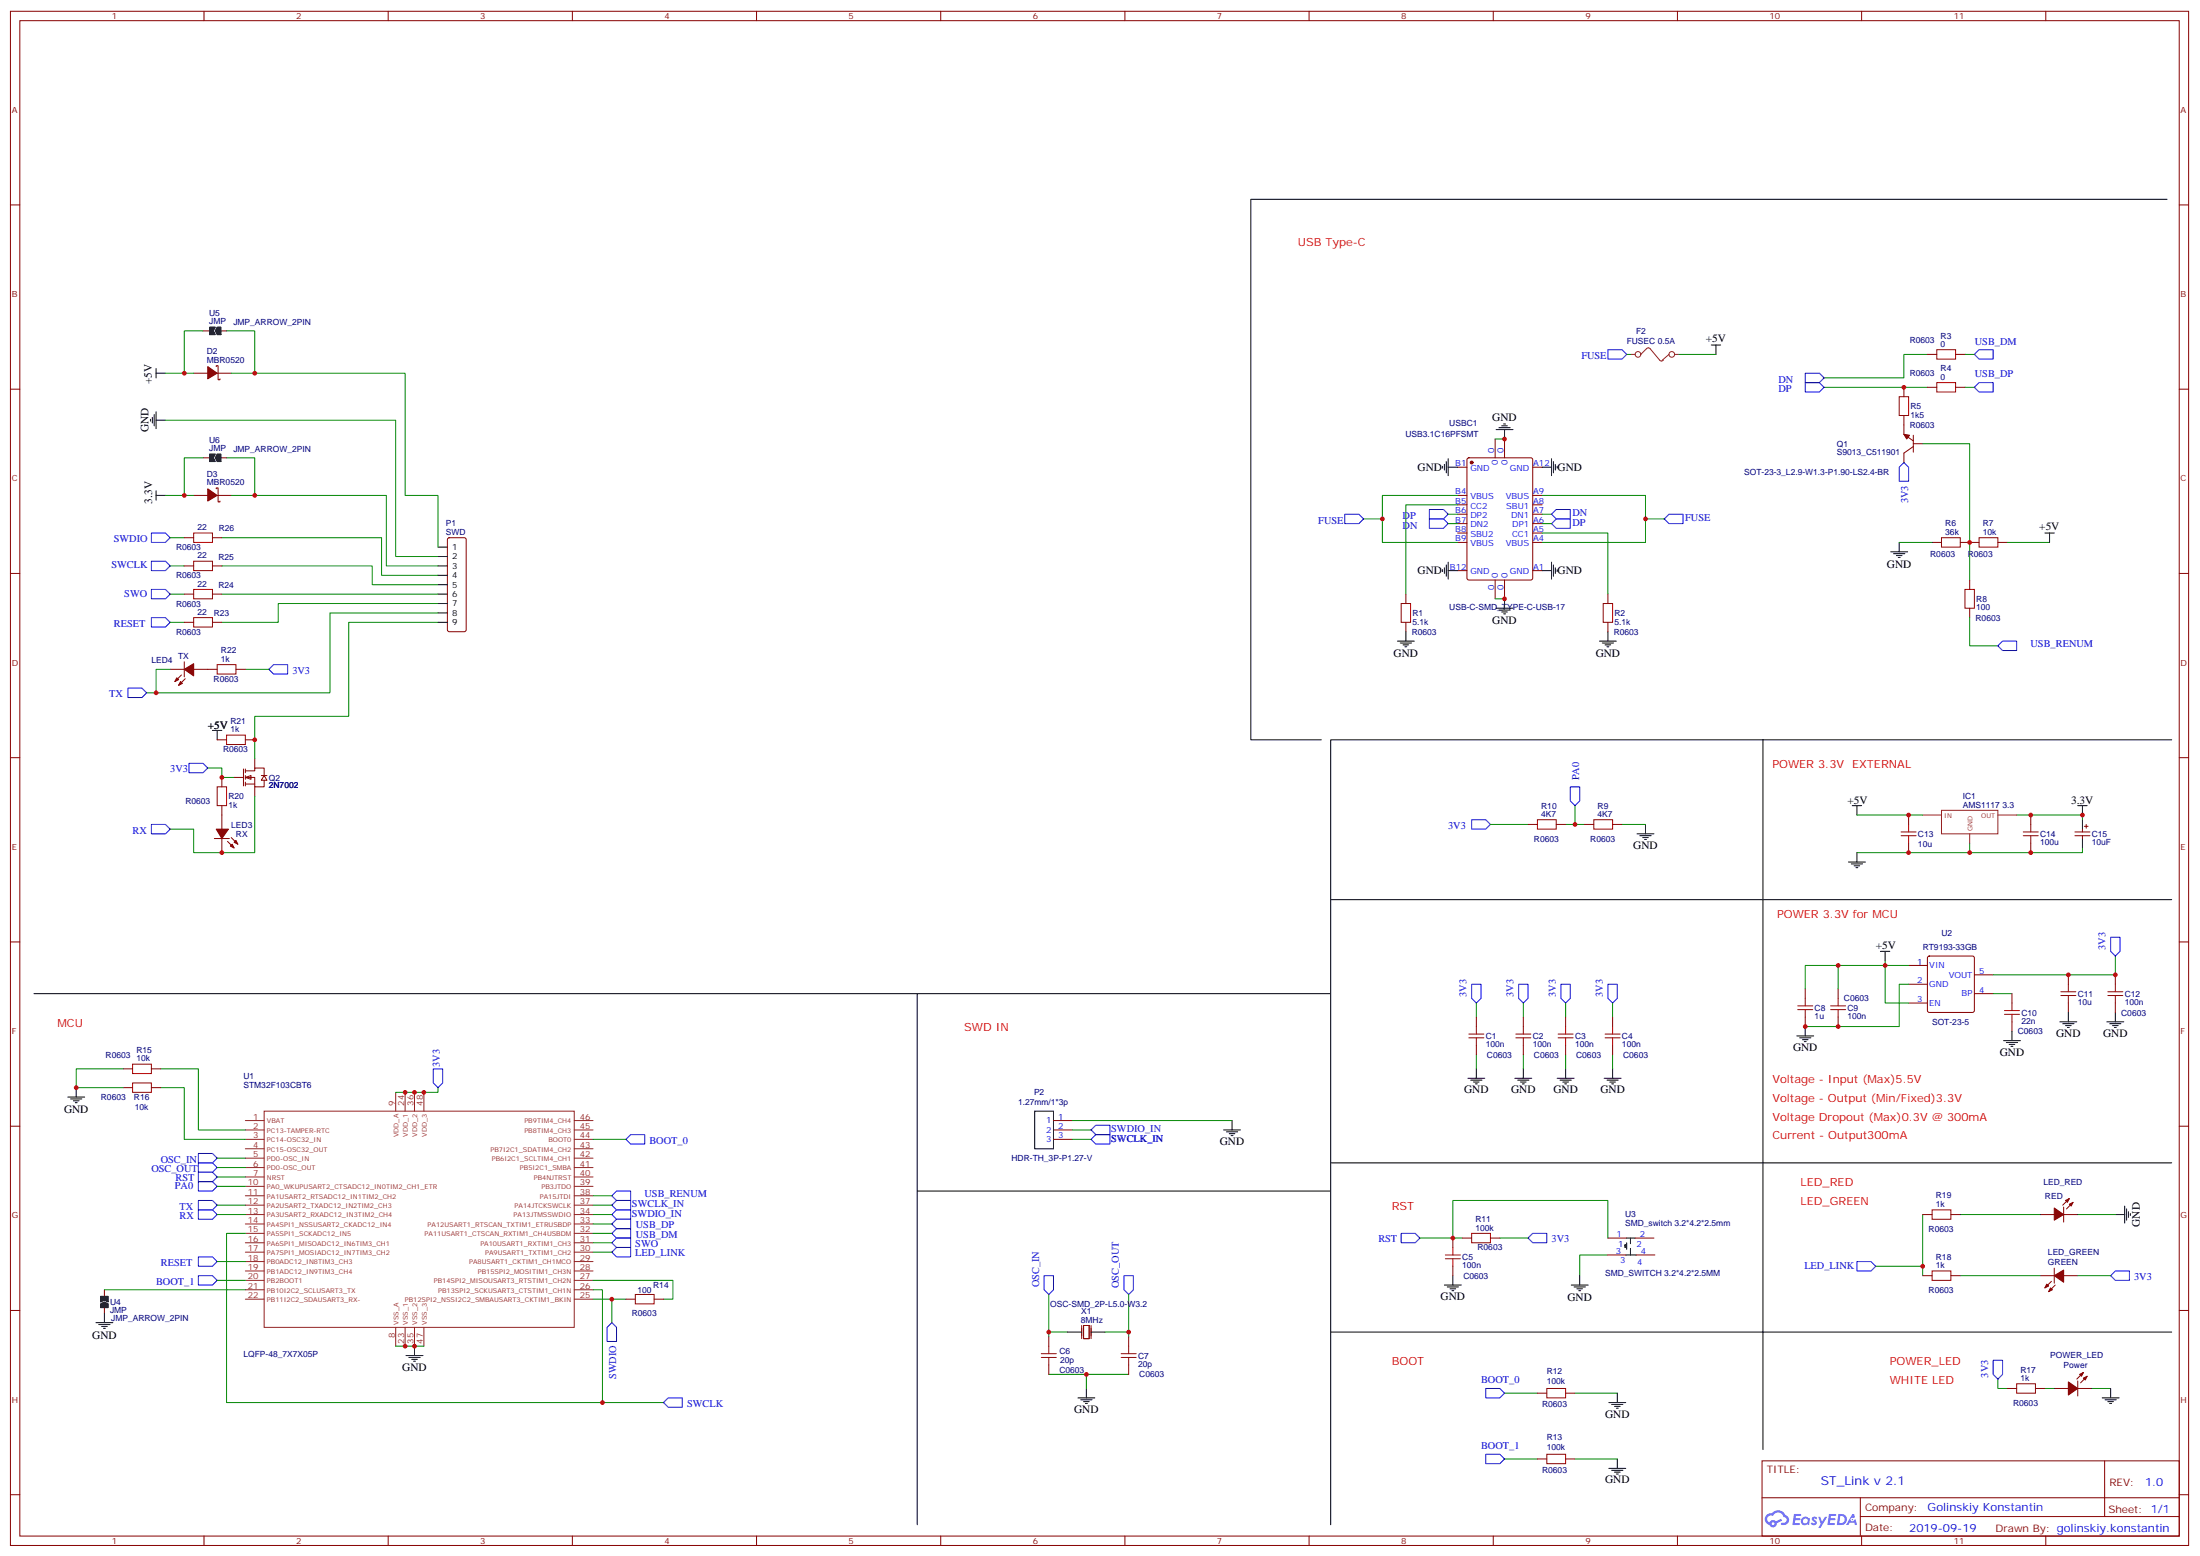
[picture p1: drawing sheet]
<svg xmlns="http://www.w3.org/2000/svg" width="826mm" height="584mm" viewBox="0 0 826 584" stroke-linecap="round" stroke-linejoin="round" font-family="sans-serif">
<g fill="none" stroke="#870000" stroke-width=".38">
<path d="M3.9 4.2h817.8v575.8h-817.8zM7.4 7.8h810.7v568.6h-810.7zM76.6 4.2v3.6M145.7 4.2v3.6M214.9 4.2v3.6M284 4.2v3.6M353.2 4.2v3.6M422.3 4.2v3.6M491.5 4.2v3.6M560.6 4.2v3.6M629.7 4.2v3.6M698.9 4.2v3.6"/>
<path d="M768 4.2v3.6M3.9 76.9h3.5M818.1 76.9h3.6M3.9 146h3.5M818.1 146h3.6M3.9 215.2h3.5M818.1 215.2h3.6M3.9 284.3h3.5M818.1 284.3h3.6M3.9 353.5h3.5M818.1 353.5h3.6M3.9 422.6h3.5"/>
<path d="M818.1 422.6h3.6M3.9 491.8h3.5M818.1 491.8h3.6M661.5 548.2h156.6v28.2h-156.6zM790.1 548.2v20.9M3.9 560.9h3.5M76.6 576.4v3.6M145.7 576.4v3.6M214.9 576.4v3.6M284 576.4v3.6M353.2 576.4v3.6M422.3 576.4v3.6"/>
<path d="M491.5 576.4v3.6M560.6 576.4v3.6M629.7 576.4v3.6M661.5 562.1h156.5M698.4 569.1h119.6M698.4 562.1v14.1M698.9 576.4v3.6M768 576.4v3.6M818.1 560.9h3.6"/>
</g>
<g fill="#5487ff">
<path d="M680.5 569.4a1.22 1.22 0 0 1 1.7 .3l-.4 .5a.47 .47 0 0 0-.3-.4 .47 .47 0 0 0-.5 .2l.1 .3a1.14 1.14 0 0 1 .8 1.7 1.14 1.14 0 0 1-1.9 0l-.2-.2 .5-.5 .7 .4a.29 .29 0 0 0 .3-.3 .29 .29 0 0 0-.2-.3l-.2-.1a.95 .95 0 0 1-.4-1.6z"/>
<path d="M673.5 568.1l2.7 .2-.2 .5-1.8 .1-.1 .8h1.5l.3 .4-.4 .4h-1.5l-.2 1.1h1.7v.6l-2.6 .1z"/>
<path d="M686.6 568.1l2.7 .2-.1 .5-1.8 .1-.2 .8h1.6l.3 .4-.4 .4h-1.6l-.1 1.1h1.7v.6l-2.7 .1z"/>
<path d="M695.4 568.2h.7l.3 1.2-.6 .3a.69 .69 0 0 0-1 .3 .69 .69 0 0 0 .4 1 .69 .69 0 0 0 .9-.7l.5-.2 .6 2.2h-.8l-.3-.9h-1.7l-.5 .9h-.8z"/>
<path d="M682.6 569.2h.8l.6 1.8 1.1-1.8h.9l-2.6 4.2h-.8l.9-1.5z"/>
<path d="M690.2 568.2l-.6 4.1h1.3a2.11 2.11 0 0 0 2.5-2.1 2.11 2.11 0 0 0-2.5-2zM690.9 568.9a1.43 1.43 0 0 1 1.6 1.6 1.43 1.43 0 0 1-2 1.1z"/>
<path d="M676.5 569.8a1.54 1.54 0 0 0-.1 2.1 1.54 1.54 0 0 0 2.1 .2l.7 .2 .3-2.3-.6-.3a1.5 1.5 0 0 0-2.4 .1zM676.7 570.8a.95 .95 0 0 1 1.9 0 .95 .95 0 0 1-1.9 0z"/>
<path d="M663.2 568.5a2.18 2.18 0 0 0 1.1 3.7 1.44 1.44 0 0 0 1.6 1 1.44 1.44 0 0 0 1.2-1.5l2-1-.5-.8-1.9 1a1.47 1.47 0 0 0-2.4 .4 1.39 1.39 0 0 1-.7-1.9 1.39 1.39 0 0 1 2-.5 2.12 2.12 0 0 1 2.2-1.3 2.12 2.12 0 0 1 1.8 1.7 1.14 1.14 0 0 1 1.1 1.4 1.14 1.14 0 0 1-1.6 .8 .43 .43 0 0 0-.5 .3 .43 .43 0 0 0 .4 .5 1.98 1.98 0 0 0 2.5-1.2 1.98 1.98 0 0 0-1.2-2.5 3.1 3.1 0 0 0-5.3-.7l-.9 .1zM665.1 571.8a.55 .55 0 0 1 1.1 0 .55 .55 0 0 1-1.1 0z"/>
<circle cx="695.4" cy="570.2" r=".26"/>
</g>
<g fill="none" stroke="#8c2424" stroke-width=".38">
<path d="M721.8 305.9h7.1M728.9 304.1h21.1v8.8h-21.1zM739.5 312.9v3.5M750 305.9h7.1M99.2 417h116.4v81.1h-116.4zM148.6 409.9v7.1M152.1 409.9v7.1M155.6 409.9v7.1M159.1 409.9v7.1M92.1 420.5h7.1M92.1 424h7.1M92.1 427.6h7.1"/>
<path d="M92.1 431.1h7.1M92.1 434.6h7.1M92.1 438.1h7.1M215.6 420.5h7M215.6 424h7M215.6 427.6h7M215.6 431.1h7M215.6 434.6h7M215.6 438.1h7M92.1 441.7h7.1M92.1 445.2h7.1M92.1 448.7h7.1"/>
<path d="M92.1 452.3h7.1M92.1 455.8h7.1M92.1 459.3h7.1M215.6 441.7h7M215.6 445.2h7M215.6 448.7h7M215.6 452.3h7M215.6 455.8h7M215.6 459.3h7M92.1 469.9h7.1M92.1 466.4h7.1M92.1 462.8h7.1"/>
<path d="M92.1 473.4h7.1M92.1 477h7.1M215.6 469.9h7M215.6 466.4h7M215.6 462.8h7M215.6 473.4h7M215.6 477h7M92.1 480.5h7.1M92.1 484h7.1M92.1 487.5h7.1M148.6 498.1v7.1M152.1 498.1v7.1"/>
<path d="M155.6 498.1v7.1M159.1 498.1v7.1M215.6 480.5h7M215.6 484h7M215.6 487.5h7"/>
</g>
<g fill="none" stroke="#870000" stroke-width=".38">
<path d="M716.5 305.9v3.5M716.5 316.4v3.6M762.4 305.9v3.5M762.4 316.4v3.6M779 312.2h5.6M779 313.6h5.6M781.8 311.1v1.1M781.8 313.6v1.1M782.5 310.1h1.4M783.2 309.4v1.4M723.8 359l.5-.2h16.2l.5 .2 .2 .5v19.7l-.2 .5-.5 .2h-16.2l-.5-.2-.2-.5v-19.7zM716.5 362.3h7.1"/>
<path d="M716.5 369.4h7.1M716.5 376.4h7.1M741.2 372.9h7.1M741.2 365.8h7.1M780 518.2v5.7M782.1 515.1l-2.4 2.4M783.6 516.5l-2.5 2.4M771.2 521.1h5.3M780 521.1h5.3"/>
</g>
<g fill="#870000" stroke="#870000" stroke-width=".38">
<path d="M782.1 517.2l1.5-.7-.8 1.4z"/>
<path d="M780.7 515.8l1.4-.7-.7 1.4z"/>
<path d="M776.5 518.6l3.5 2.5-3.5 2.4z"/>
</g>
<path d="M739.5 316.4v3.6M757.1 305.9h24.7v1.7M781.8 318.2v1.8h-84.7M750 517.5v3.6h3.6M767.7 521.1h3.5M785.3 521.1h7.1" fill="none" stroke="#008700" stroke-width=".38"/>
<g fill="none" stroke="#000" stroke-width=".38">
<path d="M695.4 302.3h3.5M697.1 302.3v3.6M697.1 320v3.5M780 302.3h3.6M781.8 302.3v3.6M781.8 307.6v3.5M781.8 314.7v3.5M693.9 323.5h6.4M695 324.2h4.2M696.1 324.9h2.1M696.8 325.6h.7M789.2 524.6h6.3"/>
<path d="M790.3 525.3h4.2M791.3 526h2.1M792 526.7h.7M792.4 521.1v3.5"/>
</g>
<path d="M713.7 313.6h5.6M713.7 312.2h5.6M716.5 309.4v2.8M716.5 313.6v2.8M759.6 313.6h5.6M759.6 312.2h5.6M762.4 309.4v2.8M762.4 313.6v2.8" fill="none" stroke="#a10000" stroke-width=".38"/>
<g fill="#fff" stroke="#870000" stroke-width=".38">
<path d="M92.1 291.7l2.1-.7v1.5z"/>
<path d="M99.2 291l1 1.8h-2.1z"/>
</g>
<g fill="none" stroke="#870000" stroke-width=".38">
<path d="M76.2 124.2h3.6M81.2 137.6v-.4h.7v5.3h.7v-.3M81.5 124.2h3.6M723.6 133h3.5M734.2 133h3.5M72.7 140.1h5.3M81.5 140.1h5.3M714.8 145.3v3.6M714.8 155.9v7.1l3.5 2.5M723.6 145.3h3.5M734.2 145.3h3.5M76.2 171.8h3.6"/>
<path d="M81.5 171.8h3.6M547.2 175.3h3.5M551 172l.4-.2h23.3l.7 .4v44.8l-.4 .6-23.6 .1-.6-.5-.1-44.7zM561.3 164.7v7.1M564.8 164.7v7.1M575.4 175.3h3.5M718.3 167.6l-3.5 2.4v3.6M718.3 166.5h3.5M718.3 163.3v6.4M72.7 185.9h5.3M81.2 183.4v-.3h.7v5.3h.7v-.4M81.5 185.9h5.3"/>
<path d="M547.2 185.9h3.5M547.2 189.4h3.5M547.2 193h3.5M547.2 196.5h3.5M575.4 185.9h3.5M575.4 189.4h3.5M575.4 193h3.5M575.4 196.5h3.5M69.2 201.8h3.5M69.2 212.4h3.5M79.8 201.8h3.5M79.8 212.4h3.5"/>
<path d="M168.2 202l.5-.2h5.6l.5 .2 .2 .5v33.9l-.7 .7h-5.6l-.7-.7v-33.9zM547.2 200h3.5M547.2 203.6h3.5M547.2 214.1h3.5M561.3 217.7v7M564.8 217.7v7M575.4 200h3.5M575.4 203.6h3.5M575.4 214.1h3.5M725.3 203.6h3.6M735.9 203.6h7.1M739.5 217.7v3.5"/>
<path d="M750 203.6h3.6M69.2 233.5h3.5M69.2 223h3.5M79.8 233.5h3.5M79.8 223h3.5M527.8 223v3.5M527.8 233.5v3.6M603.6 223v3.5M603.6 233.5v3.6M739.5 228.2v3.6M63.9 251.2h5.3M68.1 253.3l-2.4 2.5"/>
<path d="M69.2 248.4v5.6M69.5 254.7l-2.4 2.5M72.7 251.2h8.8M88.6 251.2h3.5M81.5 277.6h3.6M92.1 277.6h3.5M83.3 291.7v3.6M87.9 291.7h3.5M91.4 288.6v6.3M92.1 289.3h3.5v-1.1h3.6v2.8M92.1 291.7h3.5v3.6h3.6v-2.5M92.1 294.2h3.5"/>
<path d="M92.1 288.6v1.4M92.1 291v1.5M92.1 293.5v1.4M95.6 284.7v3.5M95.6 295.3v3.5M98.1 291h2.1M80.5 314.7h5.6M83.3 302.3v8.8M83.3 314.7v5.3M85.4 315.7l2.5 2.5M86.8 314.3l2.5 2.5M573.7 309.4h3.5"/>
<path d="M584.2 309.4h3.6M594.8 309.4h3.5M605.4 309.4h3.5M677.7 371.1v3.5M690.1 371.1v3.5M755.3 372.9v3.5M776.5 365.8v3.6M776.5 376.4v3.5M794.1 365.8v3.6M794.1 376.4v3.5M554.2 381.7v3.5M554.2 392.3v3.5"/>
<path d="M571.9 381.7v3.5M571.9 392.3v3.5M587.8 381.7v3.5M587.8 392.3v3.5M605.4 381.7v3.5M605.4 392.3v3.5M677.7 381.7v3.5M690.1 381.7v3.5M755.3 383.5v3.5M46.2 401.1h3.6M46.2 408.2h3.6M56.8 401.1h3.6"/>
<path d="M56.8 408.2h3.6M395.5 420.5h7.1M395.5 424h7.1M395.5 427.6h7.1M721.8 455.8h3.5M732.4 455.8h3.5M765.9 455.8h5.3M774.7 455.8h5.3M774.7 453v5.6M776.9 449.8l-2.5 2.5M778.3 451.2l-2.5 2.5M545.4 464.6v3.5"/>
<path d="M545.4 475.2v3.5M549 464.6h3.5M559.5 464.6h3.6M603.3 471h7M603.6 464.6h7.1M613.9 464.6h7M614.2 471h7.1M721.8 478.7h3.5M732.4 478.7h3.5M765.9 478.7h5.3M771.2 475.9v5.6M774.7 478.7h5.3"/>
<path d="M39.2 484v3.5M39.2 489.3v3.5M235 487.5h3.5M245.6 487.5h3.5M770.1 480.8l-2.4 2.5M771.6 482.2l-2.5 2.5M393.7 501.6v3.6M393.7 512.2v3.6M423.7 501.6v3.6M423.7 512.2v3.6M577.2 522.8h3.5M587.8 522.8h3.5"/>
<path d="M753.6 521.1h3.5M764.2 521.1h3.5M577.2 547.5h3.5M587.8 547.5h3.5"/>
</g>
<g fill="none" stroke="#000" stroke-width=".38">
<path d="M813.5 74.8h-343.9v202.8h26.4M58.6 138.3v3.5M642.4 129.5h3.6M644.2 129.5v3.5M56.5 157.3v.7M57.2 156.6v2.1M57.9 155.6v4.2M58.6 154.5v6.4M58.6 157.7h3.5M58.6 140.1h3.5M563.8 159.8h2.1M564.5 159.1h.7"/>
<path d="M541.5 175v.7M542.3 174.3v2.1M543 173.2v4.2M543.7 175.3h3.5M543.7 172.2v6.3M561.7 161.2h6.3M562.7 160.5h4.2M564.8 161.2v3.5M578.9 175.3h3.6M582.5 172.2v6.3M583.2 173.2v4.2M583.9 174.3v2.1"/>
<path d="M584.6 175v.7M58.6 185.9h3.5M58.6 184.1v3.6M164.4 205.3h3.6M164.4 208.8h3.6M164.4 212.4h3.6M164.4 215.9h3.6M164.4 219.4h3.6M541.5 213.8v.7M542.3 213.1v2.1M543 212v4.3M543.7 214.1h3.5"/>
<path d="M543.7 211v6.3M578.9 214.1h3.6M582.5 211v6.3M583.2 212v4.3M583.9 213.1v2.1M584.6 213.8v.7M709.8 207.1h6.4M710.9 207.8h4.2M711.9 208.5h2.2M712.6 209.2h.8M713 203.6v3.5M767.7 200h3.5"/>
<path d="M769.4 200v3.6M164.4 223h3.6M164.4 226.5h3.6M164.4 230h3.6M164.4 233.5h3.6M527.8 237.1v3.5M561.7 228.2h6.3M562.7 229h4.2M563.8 229.7h2.1M564.5 230.4h.7M564.8 224.7v3.5M603.6 237.1v3.5"/>
<path d="M524.6 240.6h6.4M525.7 241.3h4.2M526.7 242h2.1M527.4 242.7h.7M600.5 240.6h6.3M601.5 241.3h4.3M602.6 242h2.1M603.3 242.7h.7M79.8 274.1h3.5M81.5 274.1v3.5M661.8 277.6h-162.2v294.6M661.8 277.6h153.5"/>
<path d="M661.8 277.6v266.4M614.6 312.9h6.3M615.6 313.6h4.3M616.7 314.3h2.1M617.4 315h.7M617.7 309.4v3.5M499.6 337.6h315.7M705.9 357h3.6M707.7 357v3.5M12.7 372.9h486.9M344.3 372.9v199.3M776.5 379.9v3.6"/>
<path d="M794.1 379.9v3.6M674.5 388.8h6.4M675.6 389.5h4.2M676.7 390.2h2.1M677.4 390.9h.7M677.7 385.2v3.6M752.2 390.5h6.3M753.2 391.2h4.2M754.3 391.9h2.1M755 392.6h.7M755.3 387v3.5M773.3 383.5h6.4"/>
<path d="M774.4 384.2h4.2M775.4 384.9h2.2M776.1 385.6h.8M791 383.5h6.3M792 384.2h4.3M793.1 384.9h2.1M793.8 385.6h.7M25.4 411.7h6.4M26.5 412.4h4.2M27.6 413.1h2.1M28.3 413.8h.7M28.6 408.2v3.5"/>
<path d="M388.4 417h7.1v14.1h-7.1zM551.1 404.6h6.3M552.1 405.3h4.3M553.2 406h2.1M553.9 406.8h.7M554.2 401.1v3.5M568.7 404.6h6.4M569.8 405.3h4.2M570.8 406h2.1M571.5 406.8h.7M571.9 401.1v3.5M584.6 404.6h6.3"/>
<path d="M585.6 405.3h4.3M586.7 406h2.1M587.4 406.8h.7M587.8 401.1v3.5M602.2 404.6h6.4M603.3 405.3h4.2M604.3 406h2.2M605 406.8h.8M605.4 401.1v3.5M459.4 424h6.3M460.4 424.7h4.2M461.5 425.4h2.1"/>
<path d="M462.2 426.2h.7M462.5 420.5v3.5M499.6 436.4h315.7M344.3 447h155.3M794.1 455.8h3.6M797.7 452.6v6.4M798.4 453.7v4.2M799.1 454.7v2.1M799.8 455.4v.7M545.4 478.7v3.5M593.1 478.7v3.5M610 467.4h.3"/>
<path d="M610.3 467.4h.4l-.4 .7zM610.3 471h3.9M610.7 467.1h-.7v1h.7M610.7 466.4v2.4M610.7 464.6h3.2M612.1 464.6v2.1M612.1 468.5v2.5M36 496.4h6.4M37.1 497.1h4.2M38.1 497.8h2.2M38.8 498.5h.7M39.2 492.8v3.6"/>
<path d="M400.8 499.9h5.3M409.6 499.9h5.3M499.6 499.9h315.7M542.3 482.2h6.3M543.3 483h4.2M544.4 483.7h2.1M545.1 484.4h.7M589.9 482.2h6.3M590.9 483h4.3M592 483.7h2.1M592.7 484.4h.7M152.4 508.7h6.4"/>
<path d="M153.5 509.4h4.2M154.6 510.1h2.1M155.3 510.8h.7M155.6 505.2v3.5M404.7 524.6h6.3M405.7 525.3h4.3M406.8 526h2.1M407.5 526.7h.7M407.8 521.1v3.5M604 526.3h6.3M605 527h4.3M606.1 527.8h2.1"/>
<path d="M606.8 528.5h.7M607.2 522.8v3.5M604 551h6.3M605 551.7h4.3M606.1 552.4h2.1M606.8 553.2h.7M607.2 547.5v3.5"/>
</g>
<g fill="none" stroke="#008700" stroke-width=".38">
<path d="M76.2 124.2h-7v15.9M85.1 124.2h10.5v15.9M610.7 133h1.8M630.1 133h14.1M723.6 133h-8.8v8.8h-30M737.7 133h3.5M62.1 157.7h86.5v51.1h15.8M62.1 140.1h10.6M86.8 140.1h65.3v45.8h12.3v19.4M684.8 145.3h38.8M737.7 145.3h3.5M76.2 171.8h-7v14.1"/>
<path d="M85.1 171.8h10.5v14.1M561.3 164.7h3.5M721.8 166.5h17.7v51.2M62.1 185.9h10.6M86.8 185.9h58.2v26.5h19.4M511.9 194.7h7.1M543.7 193h3.5M543.7 196.5h3.5M547.2 185.9h-28.2v17.7h28.2M547.2 189.4h-19.4v33.6M578.9 185.9h38.8v17.7h-38.8M578.9 193h3.6"/>
<path d="M578.9 196.5h3.6M617.7 194.7h7.1M63.9 201.8h5.3M63.9 212.4h5.3M83.3 201.8h60v14.1h21.1M83.3 212.4h56.4v7h24.7M578.9 200h24.7v23M713 203.6h12.3M753.6 203.6h15.8M63.9 233.5h5.3M63.9 223h5.3M83.3 223h81.1"/>
<path d="M164.4 226.5h-59.9v7h-21.2M164.4 230h-40.5v30h-65.3M164.4 233.5h-33.5v35.3h-35.3v15.9M561.3 224.7h3.5M739.5 231.8v10.6h10.5M63.9 251.2h-5.3v8.8h-3.5M92.1 251.2h8.8M78 288.2h5.3v3.5h4.6M95.6 298.8v21.2h-22.9v-8.9h-8.8M559.5 309.4h14.2M587.8 309.4h7M591.3 302.3v7.1"/>
<path d="M608.9 309.4h8.8M697.1 305.9h24.7M794.1 358.8v7h-45.8M554.2 376.4v5.3M571.9 376.4v5.3M587.8 376.4v5.3M605.4 376.4v5.3M677.7 371.1v-8.8h30v14.1h8.8M690.1 362.3v8.8M707.7 360.5v1.8h8.8M716.5 369.4h-3.5v15.8h-35.3M748.3 372.9h7"/>
<path d="M554.2 395.8v5.3M571.9 395.8v5.3M587.8 395.8v5.3M605.4 395.8v5.3M46.2 401.1h-17.6v7.1h17.6M60.4 401.1h14.1v22.9h17.6M60.4 408.2h8.8v19.4h22.9M164.4 408.2v1.7h-15.8M81.5 434.6h10.6M81.5 438.1h10.6M222.6 427.6h12.4M402.6 427.6h7"/>
<path d="M402.6 420.5h59.9M402.6 424h7M81.5 441.7h10.6M81.5 445.2h10.6M81.5 452.3h10.6M81.5 455.8h10.6M222.6 452.3h7.1M222.6 455.8h7.1M222.6 459.3h7.1M222.6 448.7h7.1M721.8 455.8v22.9M735.9 455.8h30"/>
<path d="M780 455.8h14.1M81.5 473.4h10.6M92.1 462.8h-7v63.5h164M222.6 466.4h7.1M222.6 469.9h7.1M222.6 462.8h7.1M533.1 464.6h15.9M545.4 464.6v-14.1h58.2v14.1M563.1 464.6h10.6M603.3 471h-10.2v7.7M704.2 475.2h17.6M735.9 478.7h30"/>
<path d="M780 478.7h12.4M39.2 484h52.9M81.5 480.5h10.6M222.6 480.5h30v7h-3.5M222.6 484h3.6v42.3M222.6 487.5h12.4M229.7 487.5v8.9M393.7 485.8v15.8M393.7 499.9h7.1M414.9 499.9h8.8M423.7 485.8v15.8M148.6 505.2h10.5"/>
<path d="M393.7 515.8h30M407.8 515.8v5.3M564.8 522.8h12.4M591.3 522.8h15.9M564.8 547.5h12.4M591.3 547.5h15.9"/>
</g>
<g fill="none" stroke="#00f" stroke-width=".38">
<path d="M603.6 131.2h5.3l1.8 1.8-1.8 1.8h-5.3zM741.2 133l1.8-1.8h5.3v3.6h-5.3zM677.7 140.1h5.3l1.8 1.7-1.8 1.8h-5.3zM677.7 143.6h5.3l1.8 1.7-1.8 1.8h-5.3zM741.2 145.3l1.8-1.7h5.3v3.5h-5.3zM714.8 173.6l1.7 1.7v5.3h-3.5v-5.3zM504.9 193h5.3l1.7 1.7-1.7 1.8h-5.3zM536.6 194.7h5.3l1.8 1.8-1.8 1.8h-5.3zM536.6 191.2h5.3l1.8 1.8-1.8 1.7h-5.3zM582.5 196.5l1.7-1.8h5.3v3.6h-5.3zM582.5 193l1.7-1.8h5.3v3.5h-5.3zM624.8 194.7l1.8-1.7h5.3v3.5h-5.3z"/>
<path d="M56.8 200h5.3l1.8 1.8-1.8 1.8h-5.3zM56.8 210.6h5.3l1.8 1.8-1.8 1.7h-5.3zM56.8 231.8h5.3l1.8 1.7-1.8 1.8h-5.3zM56.8 221.2h5.3l1.8 1.8-1.8 1.7h-5.3zM48 258.2h5.3l1.8 1.8-1.8 1.8h-5.3zM100.9 251.2l1.8-1.8h5.3v3.5h-5.3zM750 242.4l1.8-1.8h5.3v3.5h-5.3zM70.9 286.5h5.3l1.8 1.7-1.8 1.8h-5.3zM589.5 295.3h3.6v5.3l-1.8 1.7-1.8-1.7zM56.8 309.4h5.3l1.8 1.7-1.8 1.8h-5.3zM552.5 307.6h5.3l1.7 1.8-1.7 1.7h-5.3zM792.4 351.7h3.5v5.3l-1.8 1.8-1.7-1.8z"/>
<path d="M552.5 369.4h3.5v5.2l-1.8 1.8-1.7-1.8zM570.1 369.4h3.6v5.2l-1.8 1.8-1.8-1.8zM586 369.4h3.5v5.2l-1.7 1.8-1.8-1.8zM603.6 369.4h3.6v5.2l-1.8 1.8-1.8-1.8zM162.7 401.1h3.5v5.3l-1.8 1.8-1.7-1.8zM74.5 436.4h5.3l1.7 1.7-1.7 1.8h-5.3zM74.5 432.9h5.3l1.7 1.7-1.7 1.8h-5.3zM74.5 439.9h5.3l1.7 1.8-1.7 1.7h-5.3zM235 427.6l1.7-1.8h5.3v3.5h-5.3zM409.6 427.6l1.8-1.8h5.3v3.5h-5.3zM411.4 422.3h5.3v3.5h-5.3l-1.8-1.8zM74.5 443.4h5.3l1.7 1.8-1.7 1.8h-5.3z"/>
<path d="M74.5 450.5h5.3l1.7 1.8-1.7 1.7h-5.3zM74.5 454h5.3l1.7 1.8-1.7 1.8h-5.3zM229.7 459.3l1.8-1.7h5.2v3.5h-5.2zM229.7 455.8l1.8-1.8h5.2v3.6h-5.2zM229.7 448.7l1.8-1.7h5.2v3.5h-5.2zM231.5 450.5h5.2v3.5h-5.2l-1.8-1.7zM74.5 478.7h5.3l1.7 1.8-1.7 1.7h-5.3zM74.5 471.7h5.3l1.7 1.7-1.7 1.8h-5.3zM229.7 466.4l1.8-1.8h5.2v3.5h-5.2zM229.7 469.9l1.8-1.8h5.2v3.6h-5.2zM229.7 462.8l1.8-1.7h5.2v3.5h-5.2zM392 478.7h3.5v5.3l-1.8 1.8-1.7-1.8z"/>
<path d="M422 478.7h3.5v5.3l-1.8 1.8-1.7-1.8zM526 462.8h5.3l1.8 1.8-1.8 1.8h-5.3zM573.7 464.6l1.7-1.8h5.3v3.6h-5.3zM697.1 473.4h5.3l1.8 1.8-1.8 1.8h-5.3zM792.4 478.7l1.7-1.7h5.3v3.5h-5.3zM229.7 496.4l1.8 1.7v5.3h-3.6v-5.3zM748.3 510.5h3.5v5.3l-1.8 1.7-1.7-1.7zM250.9 524.6h5.3v3.5h-5.3l-1.8-1.8zM557.8 521.1h5.3l1.7 1.7-1.7 1.8h-5.3zM557.8 545.7h5.3l1.7 1.8-1.7 1.8h-5.3z"/>
</g>
<g fill="none" stroke="#a10000" stroke-width=".38">
<path d="M727.1 131.2h7.1v3.6h-7.1zM713 148.9h3.5v7h-3.5zM727.1 143.6h7.1v3.5h-7.1zM72.7 200h7.1v3.6h-7.1zM72.7 210.6h7.1v3.5h-7.1zM728.9 201.8h7v3.5h-7zM743 201.8h7v3.5h-7zM72.7 231.8h7.1v3.5h-7.1zM72.7 221.2h7.1v3.5h-7.1zM526 226.5h3.6v7h-3.6zM601.9 226.5h3.5v7h-3.5zM737.7 221.2h3.5v7h-3.5z"/>
<path d="M81.5 249.4h7.1v3.5h-7.1zM85.1 275.9h7v3.5h-7zM81.5 295.3h3.6v7h-3.6zM577.2 307.6h7v3.5h-7zM598.3 307.6h7.1v3.5h-7.1zM674.9 377.5h5.6M674.9 378.9h5.6M677.7 374.6v2.9M677.7 378.9v2.8M687.2 377.5h5.7M687.2 378.9h5.7M690.1 374.6v2.9"/>
<path d="M690.1 378.9v2.8M752.5 379.2h5.7M755.3 376.4v2.8M773.7 373.6h5.6M773.7 372.2h5.6M776.5 369.4v2.8M776.5 373.6v2.8M791.3 373.6h5.7M791.3 372.2h5.7M794.1 369.4v2.8M794.1 373.6v2.8M49.8 399.3h7v3.6h-7z"/>
<path d="M551.4 389.5h5.7M551.4 388.1h5.7M554.2 385.2v2.9M554.2 389.5v2.8M569.1 389.5h5.6M569.1 388.1h5.6M571.9 385.2v2.9M571.9 389.5v2.8M584.9 389.5h5.7M584.9 388.1h5.7M587.8 385.2v2.9M587.8 389.5v2.8"/>
<path d="M602.6 389.5h5.6M602.6 388.1h5.6M605.4 385.2v2.9M605.4 389.5v2.8M752.5 380.6h5.7M755.3 380.6v2.9M49.8 406.4h7v3.5h-7zM725.3 454h7.1v3.6h-7.1zM542.6 472.4h5.7M542.6 471h5.7M545.4 468.1v2.9M545.4 472.4v2.8"/>
<path d="M552.5 462.8h7v3.6h-7zM725.3 477h7.1v3.5h-7.1zM238.5 485.8h7.1v3.5h-7.1zM390.9 509.4h5.7M390.9 508h5.7M393.7 505.2v2.8M393.7 509.4v2.8M420.9 509.4h5.6M420.9 508h5.6M423.7 505.2v2.8M423.7 509.4v2.8M757.1 519.3h7.1v3.5h-7.1z"/>
<path d="M580.7 521.1h7.1v3.5h-7.1zM580.7 545.7h7.1v3.6h-7.1z"/>
</g>
<g fill="#870000" stroke="#870000" stroke-width=".38">
<path d="M78 137.6l3.5 2.5-3.5 2.1z"/>
<path d="M78 183.4l3.5 2.5-3.5 2.1z"/>
<path d="M776.9 451.9l1.4-.7-.7 1.4z"/>
<path d="M775.4 450.5l1.5-.7-.8 1.4z"/>
<path d="M771.2 453.3l3.5 2.5-3.5 2.1z"/>
<path d="M768.4 481.9l.7 .7-1.4 .7z"/>
<path d="M769.8 483.3l.7 .7-1.4 .7z"/>
<path d="M771.2 478.7l3.5-2.1v4.6z"/>
<path d="M86.5 317.5l.7-.7 .7 1.4z"/>
<path d="M87.9 316.1l.7-.7 .7 1.4z"/>
<path d="M81.2 311.1h4.6l-2.5 3.6z"/>
<path d="M66.4 254.4l.7 .7-1.4 .7z"/>
<path d="M67.8 255.8l.7 .7-1.4 .7z"/>
<path d="M69.2 251.2l3.5-2.1v4.5z"/>
<path d="M714.8 163l2.1 .3-1.1 1.4z"/>
<circle cx="552.5" cy="173.6" r=".53"/>
</g>
<path d="M406.1 497.4v5M406.8 497.4h2.1v5h-2.1zM409.6 497.4v5" fill="none" stroke="#871200" stroke-width=".38"/>
<path d="M78.7 122.8h2.1l-.7 1.4 .7 1.4h-2.1zM81.5 122.8h1.4v2.8h-1.4l-.7-1.4zM78.7 170.4h2.1l-.7 1.4 .7 1.4h-2.1zM81.5 170.4h1.4v2.8h-1.4l-.7-1.4zM37.8 489.3l1.4-.7 1.4 .7v1.4h-2.8zM37.8 486.5h2.8v2.1l-1.4-.7-1.4 .7z" fill="#000" stroke="#000" stroke-width=".38"/>
<g fill="none" stroke="#8c2424" stroke-width=".38">
<path d="M612.5 133h1.4M616 133l2.3-2.3 .8-.1 4.1 4.7 .8 .1 .5-.3M626.6 133l-2.5 2.1M628.7 133h1.4"/>
<circle cx="614.9" cy="133" r="1.06"/>
<circle cx="627.6" cy="133" r="1.06"/>
</g>
<g fill="#c00">
<circle cx="58.6" cy="260" r=".88"/>
<circle cx="83.3" cy="320" r=".88"/>
<circle cx="721.8" cy="475.2" r=".88"/>
<circle cx="591.3" cy="309.4" r=".88"/>
<circle cx="423.7" cy="499.9" r=".88"/>
<circle cx="690.1" cy="362.3" r=".88"/>
<circle cx="677.7" cy="385.2" r=".88"/>
<circle cx="159.1" cy="409.9" r=".88"/>
<circle cx="762.4" cy="305.9" r=".88"/>
<circle cx="716.5" cy="320" r=".88"/>
<circle cx="739.5" cy="320" r=".88"/>
<circle cx="762.4" cy="320" r=".88"/>
<circle cx="781.8" cy="305.9" r=".88"/>
<circle cx="152.1" cy="409.9" r=".88"/>
<circle cx="155.6" cy="409.9" r=".88"/>
<circle cx="152.1" cy="505.2" r=".88"/>
<circle cx="155.6" cy="505.2" r=".88"/>
<circle cx="716.5" cy="305.9" r=".88"/>
<circle cx="707.7" cy="362.3" r=".88"/>
<circle cx="776.5" cy="365.8" r=".88"/>
<circle cx="407.8" cy="515.8" r=".88"/>
<circle cx="393.7" cy="499.9" r=".88"/>
<circle cx="229.7" cy="487.5" r=".88"/>
<circle cx="226.2" cy="526.3" r=".88"/>
<circle cx="545.4" cy="464.6" r=".88"/>
<circle cx="794.1" cy="365.8" r=".88"/>
<circle cx="690.1" cy="385.2" r=".88"/>
<circle cx="95.6" cy="277.6" r=".88"/>
<circle cx="83.3" cy="291.7" r=".88"/>
<circle cx="564.8" cy="164.7" r=".88"/>
<circle cx="564.8" cy="224.7" r=".88"/>
<circle cx="519" cy="194.7" r=".88"/>
<circle cx="617.7" cy="194.7" r=".88"/>
<circle cx="714.8" cy="145.3" r=".88"/>
<circle cx="739.5" cy="203.6" r=".88"/>
<circle cx="28.6" cy="408.2" r=".88"/>
<circle cx="95.6" cy="140.1" r=".88"/>
<circle cx="69.2" cy="140.1" r=".88"/>
<circle cx="95.6" cy="185.9" r=".88"/>
<circle cx="69.2" cy="185.9" r=".88"/>
</g>
<text font-size="4.6" fill="#00f" x="683.6" y="557.2">ST_Link v 2.1</text>
<g font-size="4.2" fill="#f00">
<text x="487.2" y="92.4">USB Type-C</text>
<text x="665.4" y="288.2">POWER 3.3V</text>
<text x="695.3" y="288.2">EXTERNAL</text>
<text x="667.1" y="344.7">POWER 3.3V for MCU</text>
<text x="21.6" y="385.2">MCU</text>
<text x="362" y="387">SWD IN</text>
<text x="665.4" y="406.4">Voltage - Input (Max)5.5V</text>
<text x="665.4" y="413.5">Voltage - Output (Min/Fixed)3.3V</text>
<text x="665.4" y="420.5">Voltage Dropout (Max)0.3V @ 300mA</text>
<text x="665.4" y="427.6">Current - Output300mA</text>
<text x="676" y="445.2">LED_RED</text>
<text x="522.5" y="454">RST</text>
<text x="676" y="452.3">LED_GREEN</text>
<text x="522.5" y="512.2">BOOT</text>
<text x="709.5" y="512.2">POWER_LED</text>
<text x="709.5" y="519.3">WHITE LED</text>
</g>
<g font-size="4.2">
<text x="640.4" y="128.4">+5V</text>
<text x="57" y="144.2" transform="rotate(-90 57 144.2)">+5V</text>
<text x="560.2" y="158">GND</text>
<text x="55.8" y="162.3" transform="rotate(-90 55.8 162.3)">GND</text>
<text x="532.2" y="176.7">GND</text>
<text x="584.8" y="176.7">GND</text>
<text x="57.1" y="189" transform="rotate(-90 57.1 189)">3.3V</text>
<text x="765.6" y="199">+5V</text>
<text x="532.2" y="215.5">GND</text>
<text x="584.8" y="215.5">GND</text>
<text x="708.4" y="213.2">GND</text>
<text x="560.2" y="234.3">GND</text>
<text x="523.2" y="246.7">GND</text>
<text x="599.1" y="246.7">GND</text>
<text x="78" y="273.4">+5V</text>
<text x="693.6" y="301.6">+5V</text>
<text x="777.6" y="301.6">3.3V</text>
<text x="613.2" y="318.6">GND</text>
<text x="704.2" y="356.3">+5V</text>
<text x="771.9" y="389.1">GND</text>
<text x="789.6" y="389.1">GND</text>
<text x="673.1" y="394.4">GND</text>
<text x="750.7" y="396.2">GND</text>
<text x="549.7" y="410.3">GND</text>
<text x="567.3" y="410.3">GND</text>
<text x="583.2" y="410.3">GND</text>
<text x="600.8" y="410.3">GND</text>
<text x="24" y="417.8">GND</text>
<text x="457.9" y="429.7">GND</text>
<text x="803.4" y="460.4" transform="rotate(-90 803.4 460.4)">GND</text>
<text x="540.8" y="487.9">GND</text>
<text x="588.5" y="488.3">GND</text>
<text x="34.6" y="502.4">GND</text>
<text x="151" y="514.3">GND</text>
<text x="403.3" y="530.2">GND</text>
<text x="602.6" y="532">GND</text>
<text x="602.6" y="556.7">GND</text>
</g>
<g font-size="4.2" fill="#00f">
<text x="805.3" y="557.5">1.0</text>
<text x="723.7" y="567">Golinskiy Konstantin</text>
<text x="716.7" y="574.8">2019-09-19</text>
</g>
<g font-size="3.9" fill="#00f">
<text x="741.4" y="129.3">USB_DM</text>
<text x="593.7" y="134.8">FUSE</text>
<text x="667.7" y="143.7">DN</text>
<text x="741.4" y="141.6">USB_DP</text>
<text x="667.7" y="147.2">DP</text>
<text x="716.4" y="188.9" transform="rotate(-90 716.4 188.9)">3V3</text>
<text x="494.9" y="196.5">FUSE</text>
<text x="526.6" y="194.8">DP</text>
<text x="590.3" y="197.3">DP</text>
<text x="590.3" y="193.7">DN</text>
<text x="632.6" y="195.5">FUSE</text>
<text x="42.7" y="203.3">SWDIO</text>
<text x="526.6" y="198.3">DN</text>
<text x="41.8" y="213.3">SWCLK</text>
<text x="46.7" y="223.9">SWO</text>
<text x="42.7" y="235.1">RESET</text>
<text x="762.3" y="243">USB_RENUM</text>
<text x="109.7" y="252.8">3V3</text>
<text x="41" y="261.6">TX</text>
<text x="63.9" y="289.9">3V3</text>
<text x="592.9" y="292.9" transform="rotate(-90 592.9 292.9)">PA0</text>
<text x="543.7" y="311">3V3</text>
<text x="49.8" y="312.8">RX</text>
<text x="790.4" y="356.4" transform="rotate(-90 790.4 356.4)">3V3</text>
<text x="550.6" y="374.1" transform="rotate(-90 550.6 374.1)">3V3</text>
<text x="568.2" y="374.1" transform="rotate(-90 568.2 374.1)">3V3</text>
<text x="584.1" y="374.1" transform="rotate(-90 584.1 374.1)">3V3</text>
<text x="601.7" y="374.1" transform="rotate(-90 601.7 374.1)">3V3</text>
<text x="165.1" y="400.4" transform="rotate(-90 165.1 400.4)">3V3</text>
<text x="417.2" y="424.9">SWDIO_IN</text>
<text x="243.8" y="429.2">BOOT_0</text>
<text x="417.2" y="428.4">SWCLK_IN</text>
<text x="60.4" y="436.3">OSC_IN</text>
<text x="56.8" y="439.8">OSC_OUT</text>
<text x="65.9" y="443.2">RST</text>
<text x="65.7" y="446.1">PA0</text>
<text x="242" y="449.4">USB_RENUM</text>
<text x="67.4" y="453.9">TX</text>
<text x="237.3" y="453.1">SWCLK_IN</text>
<text x="67.4" y="457.4">RX</text>
<text x="237.2" y="456.5">SWDIO_IN</text>
<text x="238.7" y="460.9">USB_DP</text>
<text x="238.5" y="468">SWO</text>
<text x="238.7" y="464.4">USB_DM</text>
<text x="517.5" y="466.1">RST</text>
<text x="582.5" y="466.2">3V3</text>
<text x="238.5" y="471.5">LED_LINK</text>
<text x="60.4" y="475">RESET</text>
<text x="677.4" y="476.1">LED_LINK</text>
<text x="58.6" y="482.1">BOOT_1</text>
<text x="390.1" y="483.1" transform="rotate(-90 390.1 483.1)">OSC_IN</text>
<text x="420.1" y="483.4" transform="rotate(-90 420.1 483.4)">OSC_OUT</text>
<text x="801.2" y="480.4">3V3</text>
<text x="231.3" y="517.5" transform="rotate(-90 231.3 517.5)">SWDIO</text>
<text x="556" y="519.1">BOOT_0</text>
<text x="746.4" y="516.9" transform="rotate(-90 746.4 516.9)">3V3</text>
<text x="257.9" y="527.9">SWCLK</text>
<text x="556" y="543.8">BOOT_1</text>
</g>
<g font-size="3.9" fill="#800">
<text x="663.3" y="552.8">TITLE:</text>
<text x="791.9" y="557.5">REV:</text>
<text x="700.2" y="567">Company:</text>
<text x="791.5" y="567.6">Sheet: 1/1</text>
<text x="700.2" y="574.7">Date:</text>
<text x="749.2" y="574.8">Drawn By: golinskiy.konstantin</text>
</g>
<g font-size="3.2" fill="#800">
<text x="42" y="7.2">1</text>
<text x="111.2" y="7.2">2</text>
<text x="180.3" y="7.2">3</text>
<text x="249.4" y="7.2">4</text>
<text x="318.6" y="7.2">5</text>
<text x="387.7" y="7.2">6</text>
<text x="456.9" y="7.2">7</text>
<text x="526" y="7.2">8</text>
<text x="595.2" y="7.2">9</text>
<text x="664.3" y="7.2">10</text>
<text x="733.5" y="7.2">11</text>
<text x="4.4" y="42.3">A</text>
<text x="818.7" y="42.3">A</text>
<text x="4.4" y="111.5">B</text>
<text x="818.7" y="111.5">B</text>
<text x="4.4" y="180.6">C</text>
<text x="818.7" y="180.6">C</text>
<text x="4.4" y="249.8">D</text>
<text x="818.7" y="249.8">D</text>
<text x="4.4" y="318.9">E</text>
<text x="818.7" y="318.9">E</text>
<text x="4.4" y="388.1">F</text>
<text x="818.7" y="388.1">F</text>
<text x="4.4" y="457.2">G</text>
<text x="818.7" y="457.2">G</text>
<text x="4.4" y="526.3">H</text>
<text x="818.7" y="526.3">H</text>
<text x="42" y="579.4">1</text>
<text x="111.2" y="579.4">2</text>
<text x="180.3" y="579.4">3</text>
<text x="249.4" y="579.4">4</text>
<text x="318.6" y="579.4">5</text>
<text x="387.7" y="579.4">6</text>
<text x="456.9" y="579.4">7</text>
<text x="526" y="579.4">8</text>
<text x="595.2" y="579.4">9</text>
<text x="664.3" y="579.4">10</text>
<text x="733.5" y="579.4">11</text>
</g>
<g font-size="3.2" fill="#000080">
<text x="78.5" y="118.6">U5</text>
<text x="78.5" y="121.7">JMP</text>
<text x="87.6" y="121.8">JMP_ARROW_2PIN</text>
<text x="614.2" y="125.4">F2</text>
<text x="610.7" y="128.9">FUSEC 0.5A</text>
<text x="717" y="128.9">R0603</text>
<text x="728.5" y="130.2">0</text>
<text x="728.5" y="127">R3</text>
<text x="77.7" y="133">D2</text>
<text x="77.7" y="136.2">MBR0520</text>
<text x="717" y="141.2">R0603</text>
<text x="728.5" y="142.5">0</text>
<text x="728.5" y="139.4">R4</text>
<text x="717.2" y="153.6">R5</text>
<text x="544.1" y="159.8">USBC1</text>
<text x="717" y="160.6">R0603</text>
<text x="717.2" y="156.7">1k5</text>
<text x="78.5" y="166.2">U6</text>
<text x="527.6" y="164.1">USB3.1C16PFSMT</text>
<text x="689.6" y="167.6">Q1</text>
<text x="78.5" y="169.3">JMP</text>
<text x="87.6" y="169.4">JMP_ARROW_2PIN</text>
<text x="689.6" y="170.9">S9013_C511901</text>
<text x="77.7" y="178.9">D3</text>
<text x="654.8" y="178.2">SOT-23-3_L2.9-W1.3-P1.90-LS2.4-BR</text>
<text x="77.7" y="182">MBR0520</text>
<text x="167.4" y="197.6">P1</text>
<text x="730.3" y="197.6">R6</text>
<text x="744.4" y="197.6">R7</text>
<text x="74.1" y="199">22</text>
<text x="82.2" y="199.4">R26</text>
<text x="167.4" y="200.7">SWD</text>
<text x="730.3" y="200.7">36k</text>
<text x="744.4" y="200.7">10k</text>
<text x="66.1" y="206.5">R0603</text>
<text x="74.1" y="209.5">22</text>
<text x="82" y="210">R25</text>
<text x="724.6" y="208.8">R0603</text>
<text x="738.8" y="208.8">R0603</text>
<text x="66.1" y="217">R0603</text>
<text x="74.1" y="220.1">22</text>
<text x="82" y="220.6">R24</text>
<text x="66.1" y="227.6">R0603</text>
<text x="741.9" y="225.9">R8</text>
<text x="74.1" y="230.7">22</text>
<text x="80.3" y="231.2">R23</text>
<text x="530.3" y="231.1">R1</text>
<text x="544.1" y="229">USB-C-SMD_TYPE-C-USB-17</text>
<text x="606.1" y="231.1">R2</text>
<text x="741.7" y="232.9">R0603</text>
<text x="741.9" y="229">100</text>
<text x="66.1" y="238.2">R0603</text>
<text x="530" y="238.2">R0603</text>
<text x="530.3" y="234.4">5.1k</text>
<text x="605.8" y="238.2">R0603</text>
<text x="606.1" y="234.4">5.1k</text>
<text x="82.9" y="245.2">R22</text>
<text x="56.8" y="248.9">LED4</text>
<text x="66.8" y="247.3">TX</text>
<text x="82.9" y="248.4">1k</text>
<text x="80.2" y="255.9">R0603</text>
<text x="86.5" y="274.8">1k</text>
<text x="86.5" y="271.6">R21</text>
<text x="83.7" y="282.3">R0603</text>
<text x="100.9" y="292.9">Q2</text>
<text x="85.8" y="299.9">R20</text>
<text x="100.9" y="295.9">2N7002</text>
<text x="736.9" y="299.9">IC1</text>
<text x="69.6" y="301.7">R0603</text>
<text x="85.8" y="303.1">1k</text>
<text x="578.6" y="303.4">R10</text>
<text x="599.8" y="303.4">R9</text>
<text x="736.9" y="303">AMS1117 3.3</text>
<text x="86.8" y="310.6">LED3</text>
<text x="578.6" y="306.6">4K7</text>
<text x="599.8" y="306.6">4K7</text>
<text x="88.6" y="314.2">RX</text>
<text x="575.9" y="315.9">R0603</text>
<text x="597" y="315.9">R0603</text>
<text x="720.1" y="317.7">10u</text>
<text x="720.1" y="314.1">C13</text>
<text x="765.9" y="317.2">100u</text>
<text x="765.9" y="314.1">C14</text>
<text x="785.3" y="317.2">10uF</text>
<text x="785.3" y="314.1">C15</text>
<text x="728.9" y="351.2">U2</text>
<text x="721.8" y="356.5">RT9193-33GB</text>
<text x="692.3" y="375.8">C0603</text>
<text x="780" y="377.2">10u</text>
<text x="780" y="374">C11</text>
<text x="797.7" y="377.2">100n</text>
<text x="797.7" y="374">C12</text>
<text x="681.2" y="382.5">1u</text>
<text x="681.2" y="379.3">C8</text>
<text x="693.6" y="382.5">100n</text>
<text x="693.6" y="379.3">C9</text>
<text x="758.9" y="381.1">C10</text>
<text x="796.3" y="381.1">C0603</text>
<text x="557.8" y="389.9">C1</text>
<text x="575.4" y="389.9">C2</text>
<text x="591.3" y="389.9">C3</text>
<text x="608.9" y="389.9">C4</text>
<text x="725.3" y="384.7">SOT-23-5</text>
<text x="757.5" y="388.1">C0603</text>
<text x="758.9" y="384.3">22n</text>
<text x="51.2" y="395.1">R15</text>
<text x="557.8" y="393.1">100n</text>
<text x="575.4" y="393.1">100n</text>
<text x="591.3" y="393.1">100n</text>
<text x="608.9" y="393.1">100n</text>
<text x="39.6" y="397">R0603</text>
<text x="51.2" y="398.3">10k</text>
<text x="558.2" y="397">C0603</text>
<text x="575.9" y="397">C0603</text>
<text x="591.7" y="397">C0603</text>
<text x="609.4" y="397">C0603</text>
<text x="91.4" y="405">U1</text>
<text x="37.9" y="412.8">R0603</text>
<text x="50.3" y="412.8">R16</text>
<text x="91.4" y="408.2">STM32F103CBT6</text>
<text x="388.2" y="411.1">P2</text>
<text x="50.6" y="416.4">10k</text>
<text x="382.2" y="414.6">1.27mm/1*3p</text>
<text x="379.8" y="435.8">HDR-TH_3P-P1.27-V</text>
<text x="726.8" y="449.7">R19</text>
<text x="767.1" y="444.6">LED_RED</text>
<text x="767.7" y="449.9">RED</text>
<text x="726.8" y="453">1k</text>
<text x="553.9" y="461.8">100k</text>
<text x="553.9" y="458.6">R11</text>
<text x="610.1" y="459.9">SMD_switch 3.2*4.2*2.5mm</text>
<text x="610.1" y="456.8">U3</text>
<text x="724" y="462.2">R0603</text>
<text x="549" y="472.8">C5</text>
<text x="554.7" y="469.3">R0603</text>
<text x="726.8" y="472.7">R18</text>
<text x="768.9" y="471">LED_GREEN</text>
<text x="549" y="476">100n</text>
<text x="549.4" y="479.9">C0603</text>
<text x="602.6" y="479">SMD_SWITCH 3.2*4.2*2.5MM</text>
<text x="726.8" y="475.9">1k</text>
<text x="768.9" y="474.8">GREEN</text>
<text x="239.3" y="485.2">100</text>
<text x="245.2" y="483.4">R14</text>
<text x="724" y="485.1">R0603</text>
<text x="41.3" y="489.6">U4</text>
<text x="394.3" y="490.5">OSC-SMD_2P-L5.0-W3.2</text>
<text x="41.3" y="492.7">JMP</text>
<text x="41.7" y="495.8">JMP_ARROW_2PIN</text>
<text x="237.2" y="494">R0603</text>
<text x="405.8" y="496.4">8MHz</text>
<text x="405.9" y="493.2">X1</text>
<text x="91.4" y="509.4">LQFP-48_7X7X05P</text>
<text x="397.8" y="508.1">C6</text>
<text x="427.2" y="509.9">C7</text>
<text x="769.7" y="509.8">POWER_LED</text>
<text x="397.7" y="515.1">C0603</text>
<text x="398" y="511.6">20p</text>
<text x="427.2" y="513">20p</text>
<text x="580.7" y="515.8">R12</text>
<text x="758.5" y="515.1">R17</text>
<text x="774.7" y="513.5">Power</text>
<text x="427.7" y="516.9">C0603</text>
<text x="580.7" y="519.3">100k</text>
<text x="758.5" y="518.2">1k</text>
<text x="755.8" y="527.5">R0603</text>
<text x="578.9" y="528.1">R0603</text>
<text x="580.7" y="544">100k</text>
<text x="580.7" y="540.5">R13</text>
<text x="578.9" y="552.8">R0603</text>
</g>
<g font-size="3.2" fill="#00f">
<text x="561" y="170" transform="rotate(-90 561 170)">0</text>
<text x="564.5" y="170" transform="rotate(-90 564.5 170)">0</text>
<text x="546.4" y="175">B1</text>
<text x="552" y="176.7">GND</text>
<text x="562.4" y="174.5" transform="rotate(-90 562.4 174.5)">0</text>
<text x="565.9" y="174.5" transform="rotate(-90 565.9 174.5)">0</text>
<text x="566.8" y="176.7">GND</text>
<text x="575.6" y="175">A12</text>
<text x="546.4" y="185.6">B4</text>
<text x="575.6" y="185.6">A9</text>
<text x="546.4" y="189.1">B5</text>
<text x="552" y="187.3">VBUS</text>
<text x="552" y="190.9">CC2</text>
<text x="565.3" y="187.3">VBUS</text>
<text x="565.4" y="190.9">SBU1</text>
<text x="575.6" y="189.1">A8</text>
<text x="546.4" y="192.6">B6</text>
<text x="546.4" y="196.1">B7</text>
<text x="552" y="194.4">DP2</text>
<text x="552" y="197.9">DN2</text>
<text x="567.3" y="194.4">DN1</text>
<text x="567.7" y="197.9">DP1</text>
<text x="575.6" y="196.1">A6</text>
<text x="575.6" y="192.6">A7</text>
<text x="546.4" y="199.7">B8</text>
<text x="546.4" y="203.2">B9</text>
<text x="552" y="201.4">SBU2</text>
<text x="567.7" y="201.4">CC1</text>
<text x="575.6" y="203.2">A4</text>
<text x="575.6" y="199.7">A5</text>
<text x="552" y="205">VBUS</text>
<text x="565.3" y="205">VBUS</text>
<text x="544.3" y="213.8">B12</text>
<text x="552" y="215.5">GND</text>
<text x="566.8" y="215.5">GND</text>
<text x="575.6" y="213.8">A1</text>
<text x="561" y="221.4" transform="rotate(-90 561 221.4)">0</text>
<text x="562.4" y="217" transform="rotate(-90 562.4 217)">0</text>
<text x="564.5" y="221.4" transform="rotate(-90 564.5 221.4)">0</text>
<text x="565.9" y="217" transform="rotate(-90 565.9 217)">0</text>
<text x="719.8" y="361.9">1</text>
<text x="724.3" y="363.4">VIN</text>
<text x="743" y="365.5">5</text>
<text x="719.8" y="369">2</text>
<text x="724.3" y="370.4">GND</text>
<text x="731.6" y="366.9">VOUT</text>
<text x="719.8" y="376.1">3</text>
<text x="724.3" y="377.5">EN</text>
<text x="736.4" y="373.9">BP</text>
<text x="743" y="372.5">4</text>
<text x="392.8" y="421.6">1</text>
<text x="392.8" y="425.1">2</text>
<text x="397.3" y="420.2">1</text>
<text x="397.3" y="423.7">2</text>
<text x="392.8" y="428.6">3</text>
<text x="397.3" y="427.2">3</text>
<text x="606.9" y="464.3">1</text>
<text x="607.5" y="467.8">1</text>
<text x="614.3" y="467.8">2</text>
<text x="615.6" y="464.3">2</text>
<text x="606.6" y="470.6">3</text>
<text x="616" y="470.6">4</text>
<text x="608.2" y="474.1">3</text>
<text x="614.7" y="474.8">4</text>
</g>
<g font-size="3.2">
<text x="169.7" y="206.4">1</text>
<text x="169.7" y="209.9">2</text>
<text x="169.7" y="213.4">3</text>
<text x="169.7" y="217">4</text>
<text x="169.7" y="220.5">5</text>
<text x="169.7" y="224">6</text>
<text x="169.7" y="227.5">7</text>
<text x="169.7" y="231.1">8</text>
<text x="169.7" y="234.6">9</text>
</g>
<g font-size="3.2" fill="#8d2323">
<text x="148.2" y="414.9" transform="rotate(-90 148.2 414.9)">9</text>
<text x="151.7" y="414.9" transform="rotate(-90 151.7 414.9)">24</text>
<text x="155.3" y="414.9" transform="rotate(-90 155.3 414.9)">36</text>
<text x="158.8" y="414.9" transform="rotate(-90 158.8 414.9)">48</text>
<text x="95" y="420.2">1</text>
<text x="95" y="423.7">2</text>
<text x="217.7" y="423.7">45</text>
<text x="217.7" y="420.2">46</text>
<text x="95" y="427.2">3</text>
<text x="95" y="430.7">4</text>
<text x="217.7" y="430.7">43</text>
<text x="217.7" y="427.2">44</text>
<text x="95" y="434.3">5</text>
<text x="95" y="437.8">6</text>
<text x="217.7" y="437.8">41</text>
<text x="217.7" y="434.3">42</text>
<text x="95" y="441.3">7</text>
<text x="217.7" y="441.3">40</text>
<text x="93" y="444.9">10</text>
<text x="93" y="448.4">11</text>
<text x="217.7" y="448.4">38</text>
<text x="217.7" y="444.9">39</text>
<text x="93" y="451.9">12</text>
<text x="93" y="455.4">13</text>
<text x="217.7" y="455.4">34</text>
<text x="217.7" y="451.9">37</text>
<text x="93" y="459">14</text>
<text x="217.7" y="459">33</text>
<text x="93" y="462.5">15</text>
<text x="93" y="466">16</text>
<text x="217.7" y="466">31</text>
<text x="217.7" y="462.5">32</text>
<text x="93" y="469.5">17</text>
<text x="93" y="473.1">18</text>
<text x="217.7" y="469.5">30</text>
<text x="217.7" y="473.1">29</text>
<text x="93" y="476.6">19</text>
<text x="217.7" y="476.6">28</text>
<text x="93" y="480.1">20</text>
<text x="93" y="483.7">21</text>
<text x="217.7" y="483.7">26</text>
<text x="217.7" y="480.1">27</text>
<text x="93" y="487.2">22</text>
<text x="217.7" y="487.2">25</text>
<text x="148.2" y="502.3" transform="rotate(-90 148.2 502.3)">8</text>
<text x="151.7" y="504.3" transform="rotate(-90 151.7 504.3)">23</text>
<text x="155.3" y="504.3" transform="rotate(-90 155.3 504.3)">35</text>
<text x="158.8" y="504.3" transform="rotate(-90 158.8 504.3)">47</text>
</g>
<g font-size="2.5" fill="#8d2323">
<text x="729.9" y="306.9">IN</text>
<text x="740.5" y="311.9" transform="rotate(-90 740.5 311.9)">GND</text>
<text x="743.8" y="306.8">OUT</text>
<text x="100.2" y="421.6">VBAT</text>
<text x="100.2" y="425.1">PC13-TAMPER-RTC</text>
<text x="196.9" y="425.1">PB8TIM4_CH3</text>
<text x="196.9" y="421.6">PB9TIM4_CH4</text>
<text x="100.2" y="428.6">PC14-OSC32_IN</text>
<text x="149.6" y="426.8" transform="rotate(-90 149.6 426.8)">VDD_A</text>
<text x="153.1" y="426.7" transform="rotate(-90 153.1 426.7)">VDD_1</text>
<text x="156.7" y="426.7" transform="rotate(-90 156.7 426.7)">VDD_2</text>
<text x="160.2" y="426.7" transform="rotate(-90 160.2 426.7)">VDD_3</text>
<text x="205.9" y="428.6">BOOT0</text>
<text x="100.2" y="432.2">PC15-OSC32_OUT</text>
<text x="100.2" y="435.7">PD0-OSC_IN</text>
<text x="184.1" y="432.2">PB7I2C1_SDATIM4_CH2</text>
<text x="184.6" y="435.7">PB6I2C1_SCLTIM4_CH1</text>
<text x="100.2" y="439.2">PD0-OSC_OUT</text>
<text x="100.2" y="442.7">NRST</text>
<text x="195.2" y="439.2">PB5I2C1_SMBA</text>
<text x="200.4" y="442.7">PB4NJTRST</text>
<text x="100.2" y="446.3">PA0_WKUPUSART2_CTSADC12_IN0TIM2_CH1_ETR</text>
<text x="100.2" y="449.8">PA1USART2_RTSADC12_IN1TIM2_CH2</text>
<text x="202.6" y="449.8">PA15JTDI</text>
<text x="203.3" y="446.3">PB3JTDO</text>
<text x="100.2" y="453.3">PA2USART2_TXADC12_IN2TIM2_CH3</text>
<text x="193.2" y="453.3">PA14JTCKSWCLK</text>
<text x="100.2" y="456.8">PA3USART2_RXADC12_IN3TIM2_CH4</text>
<text x="100.2" y="460.4">PA4SPI1_NSSUSART2_CKADC12_IN4</text>
<text x="160.6" y="460.4">PA12USART1_RTSCAN_TXTIM1_ETRUSBDP</text>
<text x="192.8" y="456.8">PA13JTMSSWDIO</text>
<text x="100.2" y="463.9">PA5SPI1_SCKADC12_IN5</text>
<text x="100.2" y="467.4">PA6SPI1_MISOADC12_IN6TIM3_CH1</text>
<text x="159.4" y="463.9">PA11USART1_CTSCAN_RXTIM1_CH4USBDM</text>
<text x="180.3" y="467.4">PA10USART1_RXTIM1_CH3</text>
<text x="100.2" y="471">PA7SPI1_MOSIADC12_IN7TIM3_CH2</text>
<text x="182.1" y="471">PA9USART1_TXTIM1_CH2</text>
<text x="100.2" y="474.5">PB0ADC12_IN8TIM3_CH3</text>
<text x="100.2" y="478">PB1ADC12_IN9TIM3_CH4</text>
<text x="176.1" y="474.5">PA8USART1_CKTIM1_CH1MCO</text>
<text x="179.3" y="478">PB15SPI2_MOSITIM1_CH3N</text>
<text x="100.2" y="481.5">PB2BOOT1</text>
<text x="100.2" y="485.1">PB10I2C2_SCLUSART3_TX</text>
<text x="162.9" y="481.5">PB14SPI2_MISOUSART3_RTSTIM1_CH2N</text>
<text x="164.5" y="485.1">PB13SPI2_SCKUSART3_CTSTIM1_CH1N</text>
<text x="100.2" y="488.6">PB11I2C2_SDAUSART3_RX-</text>
<text x="152" y="488.6">PB12SPI2_NSSI2C2_SMBAUSART3_CKTIM1_BKIN</text>
<text x="149.6" y="497.1" transform="rotate(-90 149.6 497.1)">VSS_A</text>
<text x="153.1" y="497.1" transform="rotate(-90 153.1 497.1)">VSS_1</text>
<text x="156.7" y="497.1" transform="rotate(-90 156.7 497.1)">VSS_2</text>
<text x="160.2" y="497.1" transform="rotate(-90 160.2 497.1)">VSS_3</text>
</g>
</svg>
